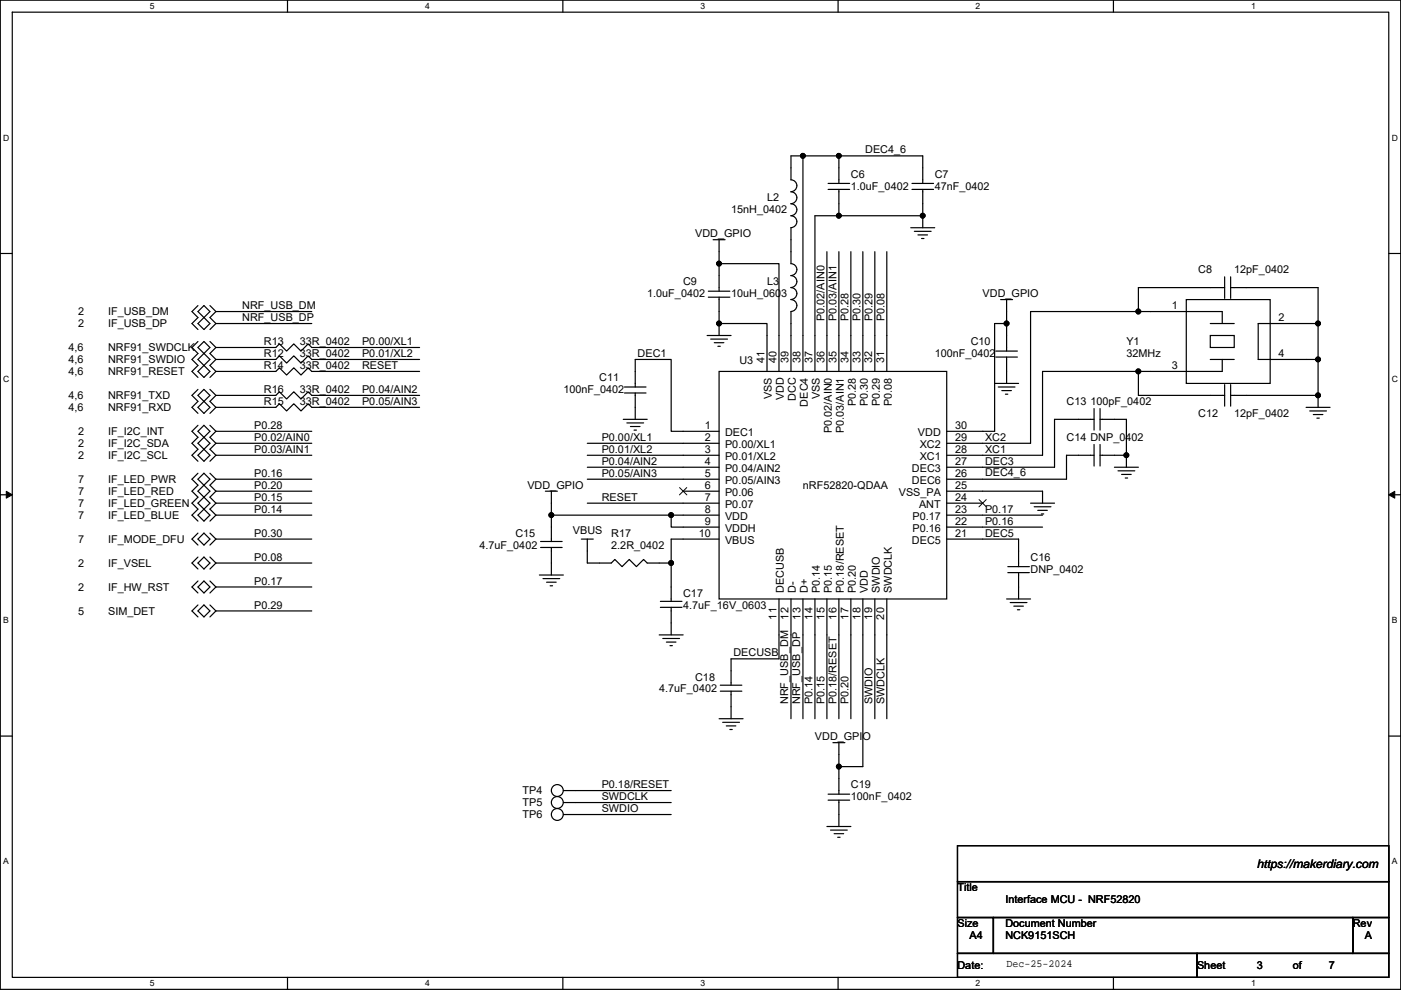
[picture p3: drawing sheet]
<svg xmlns="http://www.w3.org/2000/svg" width="297mm" height="210mm" viewBox="0 0 297 210" stroke-linecap="round" stroke-linejoin="round" font-family="sans-serif">
<path d="M.1 0h296.9v209.8h-296.9zM2.6 2.6h291.8v204.7h-291.8z" fill="none" stroke="#000" stroke-width=".25"/>
<g fill="#fff">
<path d="M31.8 .3h1v2h-1z"/>
<path d="M31.8 207.6h1v2h-1z"/>
</g>
<path d="M61 0v2.6M61 207.3v2.5" fill="none" stroke="#000" stroke-width=".25"/>
<g fill="#fff">
<path d="M90.1 .3h1v2h-1z"/>
<path d="M90.1 207.6h1v2h-1z"/>
</g>
<path d="M119.3 0v2.6M119.3 207.3v2.5" fill="none" stroke="#000" stroke-width=".25"/>
<g fill="#fff">
<path d="M148.5 .3h1v2h-1z"/>
<path d="M148.5 207.6h1v2h-1z"/>
</g>
<path d="M177.7 0v2.6M177.7 207.3v2.5" fill="none" stroke="#000" stroke-width=".25"/>
<g fill="#fff">
<path d="M206.9 .3h1v2h-1z"/>
<path d="M206.9 207.6h1v2h-1z"/>
</g>
<path d="M236.1 0v2.6M236.1 207.3v2.5" fill="none" stroke="#000" stroke-width=".25"/>
<g fill="#fff">
<path d="M265.2 .3h1v2h-1z"/>
<path d="M265.2 207.6h1v2h-1z"/>
<path d="M.7 28.2h1.3v2h-1.3z"/>
<path d="M295.1 28.2h1.3v2h-1.3z"/>
<path d="M.7 79.4h1.3v2h-1.3z"/>
<path d="M295.1 79.4h1.3v2h-1.3z"/>
</g>
<path d="M.1 53.8h2.5M294.4 53.8h2.6" fill="none" stroke="#000" stroke-width=".25"/>
<g fill="#fff">
<path d="M.7 130.5h1.2v2.1h-1.2z"/>
<path d="M295.1 130.5h1.2v2.1h-1.2z"/>
</g>
<path d="M.1 104.9h2.5M294.4 104.9h2.6" fill="none" stroke="#000" stroke-width=".25"/>
<path d="M1.3 104.2l1.3 .7-1.3 .8zM294.4 104.9l1.3-.7v1.5z" fill="#000" stroke="#000" stroke-width=".21"/>
<g fill="#fff">
<path d="M.7 181.7h1.2v2h-1.2z"/>
<path d="M295.1 181.7h1.2v2h-1.2z"/>
</g>
<g fill="none" stroke="#000" stroke-width=".25">
<path d="M167.7 38.1a1.26 1.26 0 0 1 1.2 1.3 1.26 1.26 0 0 1-1.2 1.3M170.2 33.1v45.7M170.2 33.1h7.7M170.2 33.1h-2.5v5M175.6 38.9h4.5M177.9 33.1v5.8M177.9 33.1h17.7v5.8M193.4 38.9h4.5M151.2 50.8h2.5M152.5 50.8v5.1M152.5 55.9v5.9M152.5 55.9h12.7v22.9"/>
<path d="M167.7 40.7a1.26 1.26 0 0 1 1.2 1.2 1.26 1.26 0 0 1-1.2 1.3 1.27 1.27 0 0 1 1.2 1.3 1.27 1.27 0 0 1-1.2 1.2 1.27 1.27 0 0 1 1.2 1.3 1.27 1.27 0 0 1-1.2 1.3M167.7 55.9a1.26 1.26 0 0 1 1.2 1.3 1.26 1.26 0 0 1-1.2 1.2 1.27 1.27 0 0 1 1.2 1.3 1.27 1.27 0 0 1-1.2 1.3M167.7 48.3v7.6M175.3 53.4v25.4M175.6 40.2h4.5M177.9 45.8h17.7M177.9 53.4v25.4M177.9 45.8h-5.1v33M177.9 40.2v5.6M180.4 53.4v25.4M182.9 53.4v25.4M185.5 53.4v25.4"/>
<path d="M188 53.4v25.4M193.1 48.3h5.1M193.4 40.2h4.5M193.9 49.1h3.5M194.6 49.8h2.1M195.4 50.6h.5M195.6 45.8v2.5M195.6 40.2v5.6M259.6 58.7v4.6M260.9 58.7v4.6M42 68.6l1.2-1.2 1.3 1.2-1.3 1.3zM42 64.8l-1.3 1.3 1.3 1.3-1.3 1.2 1.3 1.3"/>
<path d="M42 72.4l-1.3 1.3 1.3 1.3-1.3 1.2 1.3 1.3-1.3 1.3 1.3 1.3M43.2 64.8l1.3 1.3-1.3 1.3-1.2-1.3zM43.2 75l1.3 1.2-1.3 1.3M43.2 72.4l1.3 1.3-1.3 1.3-1.2-1.3zM43.2 75l-1.2 1.2 1.2 1.3M43.2 77.5l1.3 1.3-1.3 1.3-1.2-1.3zM44.5 64.8l1.3 1.3M44.5 72.4l1.3 1.3M45.8 66.1l-1.3 1.3 1.3 1.2M45.8 68.6l-1.3 1.3M45.8 73.7l-1.3 1.3 1.3 1.2M45.8 76.2l-1.3 1.3 1.3 1.3"/>
<path d="M45.8 78.8l-1.3 1.3M45.8 78.8h12.7l.7-.8 1.6 1.5 1.5-1.5 1.5 1.5 1.5-1.5 .8 .8h22.9M45.8 66.1h20.3M45.8 68.6h20.3M89 73.7h-22.9l-.8-.8-1.5 1.6-1.5-1.6-1.5 1.6-1.6-1.6-.7 .8h-12.7M89 76.2h-22.9l-.8-.7-1.5 1.5-1.5-1.5-1.5 1.5-1.6-1.5-.7 .7h-12.7M149.9 71.2h5.1M150.2 61.8h4.5M150.2 63h4.5M150.7 71.9h3.5M151.4 72.7h2.1M152.2 73.4h.5"/>
<path d="M152.5 68.6h10.1v10.2M152.5 68.6v2.6M152.5 78.8h48.2v48.2h-48.2zM152.5 63v5.6M167.7 61a1.26 1.26 0 0 1 1.2 1.3 1.26 1.26 0 0 1-1.2 1.2M167.7 63.5a1.26 1.26 0 0 1 1.2 1.3 1.26 1.26 0 0 1-1.2 1.3M167.7 66.1v12.7M211.1 74.5h4.6M211.1 75.7h4.6M212.2 63.5h2.5M213.4 63.5v11M213.4 75.7v5.6"/>
<path d="M213.4 68.6h-2.5v22.9h-10.2M241.4 78.8v5.1h18.2M241.4 78.8h-20.4v17.8h-20.3M241.4 66.1h-22.9v27.9h-17.8M251.5 63.5h17.8v17.8h-17.8zM256.6 68.6h5.1M256.6 76.2h5.1M256.6 71.2h5.1v2.5h-5.1zM259.1 76.2v2.6h-17.7M259.6 61h-18.2v5.1h17.7v2.5M260.9 61h18.6v7.6M279.5 68.6h-12.7v7.6h12.7"/>
<path d="M279.5 68.6v7.6M279.5 76.2v7.7M42 96.6l1.2-1.3 1.3 1.3-1.3 1.2zM42 86.4l1.2-1.3 1.3 1.3-1.3 1.3zM42 90.2l-1.3 1.3 1.3 1.3-1.3 1.2 1.3 1.3-1.3 1.3 1.3 1.2M42 82.6l-1.3 1.3 1.3 1.2-1.3 1.3 1.3 1.3M43.2 90.2l1.3 1.3-1.3 1.3-1.2-1.3zM43.2 92.8l1.3 1.2-1.3 1.3M43.2 82.6l1.3 1.3-1.3 1.2-1.2-1.2zM43.2 92.8l-1.2 1.2 1.2 1.3M44.5 90.2l1.3 1.3M44.5 82.6l1.3 1.3"/>
<path d="M45.8 91.5l-1.3 1.3 1.3 1.2M45.8 94l-1.3 1.3 1.3 1.3M45.8 96.6l-1.3 1.2M45.8 83.9l-1.3 1.2 1.3 1.3M45.8 86.4l-1.3 1.3M45.8 91.5h20.3M45.8 96.6h20.3M45.8 94h20.3M89 86.4h-22.9l-.8-.8-1.5 1.6-1.5-1.6-1.5 1.6-1.6-1.6-.7 .8h-12.7M89 83.9h-22.9l-.8-.8-1.5 1.5-1.5-1.5-1.5 1.5-1.6-1.5-.7 .8h-12.7M124.5 94h28M124.5 96.6h28"/>
<path d="M124.5 99.1h28M132.1 88.9h5.1M132.4 82.1h4.6M132.4 83.4h4.6M132.9 89.7h3.6M133.7 90.5h2M134.4 91.2h.5M134.7 82.1v-5.9h7.6v15.3h10.2M134.7 83.4v5.5M210.9 81.3h5.1M211.6 82.1h3.6M212.4 82.8h2"/>
<path d="M213.2 83.6h.5M232 96.6h-5.9v5h-25.4M232 88.9h-8.4v10.2h-22.9M232 94.3v4.5M232 86.7v4.5M233.2 94.3v4.5M233.2 86.7v4.5M233.2 96.6h5.6M233.2 88.9h5.6v7.7M236.3 99.1h5.1M237 99.9h3.6M238.8 96.6v2.5"/>
<path d="M259.6 81.6v4.5M260.9 81.6v4.5M260.9 83.9h18.6M276.9 86.4h5.1M277.7 87.2h3.5M278.4 87.9h2.1M279.2 88.7h.5M279.5 83.9v2.5M42 109.3l1.2-1.3 1.3 1.3-1.3 1.2zM42 113.1l-1.3 1.2 1.3 1.3M42 100.4l-1.3 1.2 1.3 1.3-1.3 1.3 1.3 1.3-1.3 1.2 1.3 1.3-1.3 1.3 1.3 1.2M42 118.2l-1.3 1.2 1.3 1.3"/>
<path d="M43.2 113.1l1.3 1.2-1.3 1.3-1.2-1.3zM43.2 100.4l1.3 1.2-1.3 1.3-1.2-1.3zM43.2 102.9l1.3 1.3-1.3 1.3M43.2 105.5l1.3 1.2-1.3 1.3M43.2 118.2l1.3 1.2-1.3 1.3-1.2-1.3zM43.2 102.9l-1.2 1.3 1.2 1.3M43.2 105.5l-1.2 1.2 1.2 1.3M44.5 113.1l1.3 1.2M44.5 100.4l1.3 1.2M44.5 118.2l1.3 1.2M45.8 114.3l-1.3 1.3M45.8 101.6l-1.3 1.3 1.3 1.3"/>
<path d="M45.8 104.2l-1.3 1.3 1.3 1.2M45.8 106.7l-1.3 1.3 1.3 1.3M45.8 109.3l-1.3 1.2M45.8 119.4l-1.3 1.3M45.8 114.3h20.3M45.8 101.6h20.3M45.8 104.2h20.3M45.8 106.7h20.3M45.8 109.3h20.3M45.8 119.4h20.3M114.6 116.1h4.6M114.6 114.9h4.6"/>
<path d="M115.6 104.2h2.6M116.9 109.3v5.6M116.9 116.1v5.9M116.9 104.2v5.1h25.4M123.3 114.3h2.5M124.5 114.3v5.1h5.1l.8-.7 1.5 1.5 1.5-1.5 1.5 1.5 1.6-1.5 .7 .7h5.1M124.5 101.6h28M124.5 106.7h28M142.3 119.4v8.2M142.3 109.3h10.2M142.3 109.3v2.5h10.2M144.8 104.2h7.7"/>
<path d="M152.5 114.3h-10.2v5.1M200.7 114.3h15.3v5.9M200.7 111.8h20.3M200.7 109.3h20.3M200.7 106.7h7.6M200.7 104.2h20.3v2.5M218.5 106.7h5.1M219.3 107.5h3.5M220 108.2h2.1M220.8 109h.5M237.8 100.6h2M238.6 101.4h.5"/>
<path d="M42 128.3l-1.3 1.3 1.3 1.3M42 123.2l-1.3 1.3 1.3 1.3M43.2 128.3l1.3 1.3-1.3 1.3-1.2-1.3zM43.2 123.2l1.3 1.3-1.3 1.3-1.2-1.3zM44.5 128.3l1.3 1.3M44.5 123.2l1.3 1.3M45.8 129.6l-1.3 1.3M45.8 124.5l-1.3 1.3M45.8 124.5h20.3M45.8 129.6h20.3M114.4 122h5M115.1 122.7h3.6"/>
<path d="M115.9 123.5h2M116.6 124.2h.6M139.8 134.7h5M140 128.8h4.6M140 127.6h4.6M140.5 135.4h3.6M141.3 136.2h2M142 136.9h.6M142.3 128.8v5.9M165.2 127v12.7h-10.2v5.6M167.7 127v25.4M170.2 127v25.4"/>
<path d="M172.8 127v25.4M175.3 127v25.4M177.9 127v25.4M180.4 127v25.4M182.9 127v35.6h-5M185.5 127v25.4M188 127v25.4M213.4 127h5.1M213.7 120.2h4.5M213.7 121.5h4.5M214.2 127.8h3.5M214.9 128.6h2.1"/>
<path d="M215.7 129.3h.5M216 121.5v5.5M.1 156.1h2.5M152.5 152.4h5M152.7 146.6h4.6M152.7 145.3h4.6M153.2 153.2h3.6M154 154h2M154.7 154.7h.6M155 146.6v5.8M176.6 157.5h2.5M177.9 157.5v5.1"/>
<path d="M294.4 156.1h2.6M119.4 167.7h22.9M119.4 170.2h22.9M119.4 172.8h22.9M175.3 175.3h5.1M175.6 168.4h4.5M175.6 169.7h4.5M176.1 176.1h3.5M176.8 176.8h2.1M177.6 177.6h.5M177.9 169.7v5.6M177.9 162.6v5.8"/>
<path d="M203 179.4h91.4v7.6h-91.4zM203 187h91.4v7.6h-91.4zM203 194.6h7.6v7.6h-7.6zM210.6 194.6h76.2v7.6h-76.2zM286.8 194.6h7.6v7.6h-7.6zM203 202.2h50.8v5.1h-50.8zM253.8 202.2h40.6v5.1h-40.6z"/>
<circle cx="118.2" cy="172.7" r="1.26"/>
<circle cx="118.2" cy="170.2" r="1.26"/>
<circle cx="118.2" cy="167.7" r="1.26"/>
</g>
<path d="M144.1 103.4l1.5 1.6M145.6 103.4l-1.5 1.6M207.6 106l1.5 1.5M209.1 106l-1.5 1.5" fill="none" stroke="#000" stroke-width=".21"/>
<g fill="#000" stroke="#000" stroke-width=".25">
<circle cx="170.2" cy="33" r=".5"/>
<circle cx="177.8" cy="33" r=".5"/>
<circle cx="152.4" cy="55.9" r=".5"/>
<circle cx="177.8" cy="45.7" r=".5"/>
<circle cx="195.6" cy="45.7" r=".5"/>
<circle cx="152.4" cy="68.6" r=".5"/>
<circle cx="213.4" cy="68.6" r=".5"/>
<circle cx="241.3" cy="78.8" r=".5"/>
<circle cx="241.3" cy="66.1" r=".5"/>
<circle cx="279.4" cy="76.2" r=".5"/>
<circle cx="279.4" cy="68.6" r=".5"/>
<circle cx="238.8" cy="96.5" r=".5"/>
<circle cx="279.4" cy="83.8" r=".5"/>
<circle cx="116.9" cy="109.2" r=".5"/>
<circle cx="142.3" cy="109.2" r=".5"/>
<circle cx="142.3" cy="119.4" r=".5"/>
<circle cx="177.8" cy="162.6" r=".5"/>
</g>
<text font-size="2.5" x="266.5" y="184.2">https://makerdiary.com</text>
<g font-size="2.3">
<text x="183.4" y="32.4">DEC4_6</text>
<text x="180.4" y="37.7">C6</text>
<text x="180.4" y="40.2">1.0uF_0402</text>
<text x="198.2" y="37.7">C7</text>
<text x="198.2" y="40.2">47nF_0402</text>
<text x="155" y="45.3">15nH_0402</text>
<text x="162.6" y="42.7">L2</text>
<text x="147.4" y="50.4">VDD_GPIO</text>
<text x="254.1" y="58">C8</text>
<text x="261.7" y="58">12pF_0402</text>
<text x="51.4" y="65.5">NRF_USB_DM</text>
<text x="137.2" y="63.1">1.0uF_0402</text>
<text x="144.8" y="60.5">C9</text>
<text x="155" y="63.1">10uH_0603</text>
<text x="162.6" y="60.5">L3</text>
<text x="208.3" y="63.1">VDD_GPIO</text>
<text x="248.5" y="65.6">1</text>
<text x="16.6" y="66.9">2</text>
<text x="16.6" y="69.4">2</text>
<text x="22.9" y="66.9">IF_USB_DM</text>
<text x="22.9" y="69.4">IF_USB_DP</text>
<text x="51.4" y="68">NRF_USB_DP</text>
<text x="174.8" y="68.1" transform="rotate(-90 174.8 68.1)">P0.02/AIN0</text>
<text x="177.4" y="68.1" transform="rotate(-90 177.4 68.1)">P0.03/AIN1</text>
<text x="179.9" y="68.1" transform="rotate(-90 179.9 68.1)">P0.28</text>
<text x="182.4" y="68.1" transform="rotate(-90 182.4 68.1)">P0.30</text>
<text x="185" y="68.1" transform="rotate(-90 185 68.1)">P0.29</text>
<text x="187.5" y="68.1" transform="rotate(-90 187.5 68.1)">P0.08</text>
<text x="271.1" y="68.1">2</text>
<text x="14.5" y="77">4,6</text>
<text x="14.5" y="74.5">4,6</text>
<text x="22.9" y="77">NRF91_SWDIO</text>
<text x="22.9" y="74.5">NRF91_SWDCLK</text>
<text x="55.9" y="73.2">R13</text>
<text x="55.9" y="75.8">R12</text>
<text x="63.6" y="73.2">33R_0402</text>
<text x="63.6" y="75.8">33R_0402</text>
<text x="76.8" y="75.7">P0.01/XL2</text>
<text x="76.8" y="73.2">P0.00/XL1</text>
<text x="135.2" y="75.7">DEC1</text>
<text x="156.8" y="77.3">U3</text>
<text x="162.1" y="77" transform="rotate(-90 162.1 77)">41</text>
<text x="164.6" y="77" transform="rotate(-90 164.6 77)">40</text>
<text x="167.2" y="77" transform="rotate(-90 167.2 77)">39</text>
<text x="169.7" y="77" transform="rotate(-90 169.7 77)">38</text>
<text x="172.3" y="77" transform="rotate(-90 172.3 77)">37</text>
<text x="174.8" y="77" transform="rotate(-90 174.8 77)">36</text>
<text x="177.3" y="77" transform="rotate(-90 177.3 77)">35</text>
<text x="179.9" y="77" transform="rotate(-90 179.9 77)">34</text>
<text x="182.4" y="77" transform="rotate(-90 182.4 77)">33</text>
<text x="185" y="77" transform="rotate(-90 185 77)">32</text>
<text x="187.5" y="77" transform="rotate(-90 187.5 77)">31</text>
<text x="198.2" y="75.8">100nF_0402</text>
<text x="205.8" y="73.2">C10</text>
<text x="238.8" y="73.2">Y1</text>
<text x="238.8" y="75.8">32MHz</text>
<text x="271.1" y="75.7">4</text>
<text x="14.5" y="79.6">4,6</text>
<text x="22.9" y="79.6">NRF91_RESET</text>
<text x="55.9" y="78.3">R14</text>
<text x="55.9" y="83.4">R16</text>
<text x="63.6" y="78.3">33R_0402</text>
<text x="63.6" y="83.4">33R_0402</text>
<text x="76.8" y="78.3">RESET</text>
<text x="76.8" y="83.4">P0.04/AIN2</text>
<text x="119.4" y="83.4">100nF_0402</text>
<text x="127.1" y="80.8">C11</text>
<text x="248.5" y="78.3">3</text>
<text x="14.5" y="87.2">4,6</text>
<text x="14.5" y="84.6">4,6</text>
<text x="22.9" y="87.2">NRF91_RXD</text>
<text x="22.9" y="84.6">NRF91_TXD</text>
<text x="55.9" y="85.9">R15</text>
<text x="63.6" y="85.9">33R_0402</text>
<text x="76.8" y="85.9">P0.05/AIN3</text>
<text x="163.7" y="84.7" transform="rotate(-90 163.7 84.7)">VSS</text>
<text x="166.2" y="84.9" transform="rotate(-90 166.2 84.9)">VDD</text>
<text x="168.8" y="85.1" transform="rotate(-90 168.8 85.1)">DCC</text>
<text x="171.3" y="86.2" transform="rotate(-90 171.3 86.2)">DEC4</text>
<text x="173.8" y="84.7" transform="rotate(-90 173.8 84.7)">VSS</text>
<text x="181.5" y="86.1" transform="rotate(-90 181.5 86.1)">P0.28</text>
<text x="184" y="86.1" transform="rotate(-90 184 86.1)">P0.30</text>
<text x="186.5" y="86.1" transform="rotate(-90 186.5 86.1)">P0.29</text>
<text x="189.1" y="86.1" transform="rotate(-90 189.1 86.1)">P0.08</text>
<text x="226.1" y="85.9">C13 100pF_0402</text>
<text x="254.1" y="88.5">C12</text>
<text x="261.7" y="88.5">12pF_0402</text>
<text x="16.6" y="92.3">2</text>
<text x="16.6" y="94.8">2</text>
<text x="22.9" y="92.3">IF_I2C_INT</text>
<text x="22.9" y="94.8">IF_I2C_SDA</text>
<text x="53.9" y="91">P0.28</text>
<text x="53.9" y="93.5">P0.02/AIN0</text>
<text x="127.6" y="93.5">P0.00/XL1</text>
<text x="149.4" y="91">1</text>
<text x="149.4" y="93.5">2</text>
<text x="153.7" y="92.5">DEC1</text>
<text x="153.7" y="95.1">P0.00/XL1</text>
<text x="176.4" y="91.9" transform="rotate(-90 176.4 91.9)">P0.02/AIN0</text>
<text x="178.9" y="91.9" transform="rotate(-90 178.9 91.9)">P0.03/AIN1</text>
<text x="194.6" y="92.5">VDD</text>
<text x="195" y="95.1">XC2</text>
<text x="202.5" y="91">30</text>
<text x="202.5" y="93.5">29</text>
<text x="208.8" y="93.5">XC2</text>
<text x="226.1" y="93.5">C14 DNP_0402</text>
<text x="16.6" y="97.3">2</text>
<text x="22.9" y="97.3">IF_I2C_SCL</text>
<text x="53.9" y="101.1">P0.16</text>
<text x="53.9" y="96.1">P0.03/AIN1</text>
<text x="127.6" y="96.1">P0.01/XL2</text>
<text x="127.6" y="98.6">P0.04/AIN2</text>
<text x="127.6" y="101.1">P0.05/AIN3</text>
<text x="149.4" y="96">3</text>
<text x="149.4" y="98.6">4</text>
<text x="149.4" y="101.1">5</text>
<text x="153.7" y="97.6">P0.01/XL2</text>
<text x="153.7" y="100.1">P0.04/AIN2</text>
<text x="193.4" y="100.1">DEC3</text>
<text x="195" y="97.6">XC1</text>
<text x="202.5" y="101.1">26</text>
<text x="202.5" y="98.6">27</text>
<text x="202.5" y="96">28</text>
<text x="208.8" y="101">DEC4_6</text>
<text x="208.8" y="98.6">DEC3</text>
<text x="208.8" y="96.1">XC1</text>
<text x="16.6" y="102.4">7</text>
<text x="16.6" y="105">7</text>
<text x="16.6" y="107.5">7</text>
<text x="22.9" y="102.4">IF_LED_PWR</text>
<text x="22.9" y="105">IF_LED_RED</text>
<text x="22.9" y="107.5">IF_LED_GREEN</text>
<text x="53.9" y="103.7">P0.20</text>
<text x="53.9" y="106.2">P0.15</text>
<text x="111.8" y="103.7">VDD_GPIO</text>
<text x="127.6" y="106.2">RESET</text>
<text x="149.4" y="103.7">6</text>
<text x="149.4" y="106.2">7</text>
<text x="153.7" y="102.7">P0.05/AIN3</text>
<text x="153.7" y="105.2">P0.06</text>
<text x="153.7" y="107.8">P0.07</text>
<text x="170.2" y="103.7">nRF52820-QDAA</text>
<text x="190.6" y="105.2">VSS_PA</text>
<text x="193.4" y="102.7">DEC6</text>
<text x="194.9" y="107.8">ANT</text>
<text x="202.5" y="103.7">25</text>
<text x="202.5" y="106.2">24</text>
<text x="16.6" y="110">7</text>
<text x="22.9" y="110">IF_LED_BLUE</text>
<text x="53.9" y="113.8">P0.30</text>
<text x="53.9" y="108.8">P0.14</text>
<text x="109.3" y="113.9">C15</text>
<text x="121.5" y="113.3">VBUS</text>
<text x="129.6" y="113.9">R17</text>
<text x="148.1" y="113.8">10</text>
<text x="149.4" y="108.7">8</text>
<text x="149.4" y="111.3">9</text>
<text x="153.7" y="110.3">VDD</text>
<text x="153.7" y="112.8">VDDH</text>
<text x="193.5" y="112.8">P0.16</text>
<text x="193.5" y="110.3">P0.17</text>
<text x="202.5" y="111.3">22</text>
<text x="202.5" y="108.7">23</text>
<text x="202.5" y="113.8">21</text>
<text x="208.8" y="113.8">DEC5</text>
<text x="208.8" y="111.3">P0.16</text>
<text x="208.8" y="108.8">P0.17</text>
<text x="16.6" y="115.1">7</text>
<text x="22.9" y="115.1">IF_MODE_DFU</text>
<text x="53.9" y="118.9">P0.08</text>
<text x="101.7" y="116.4">4.7uF_0402</text>
<text x="129.6" y="116.4">2.2R_0402</text>
<text x="153.7" y="115.4">VBUS</text>
<text x="193.4" y="115.4">DEC5</text>
<text x="218.5" y="118.9">C16</text>
<text x="16.6" y="125.3">2</text>
<text x="16.6" y="120.2">2</text>
<text x="22.9" y="125.3">IF_HW_RST</text>
<text x="22.9" y="120.2">IF_VSEL</text>
<text x="53.9" y="124">P0.17</text>
<text x="166.2" y="125.8" transform="rotate(-90 166.2 125.8)">DECUSB</text>
<text x="168.8" y="125.8" transform="rotate(-90 168.8 125.8)">D-</text>
<text x="171.3" y="125.8" transform="rotate(-90 171.3 125.8)">D+</text>
<text x="173.8" y="125.8" transform="rotate(-90 173.8 125.8)">P0.14</text>
<text x="176.4" y="125.8" transform="rotate(-90 176.4 125.8)">P0.15</text>
<text x="178.9" y="125.8" transform="rotate(-90 178.9 125.8)">P0.18/RESET</text>
<text x="181.5" y="125.8" transform="rotate(-90 181.5 125.8)">P0.20</text>
<text x="184" y="125.8" transform="rotate(-90 184 125.8)">VDD</text>
<text x="186.5" y="125.8" transform="rotate(-90 186.5 125.8)">SWDIO</text>
<text x="189.1" y="125.8" transform="rotate(-90 189.1 125.8)">SWDCLK</text>
<text x="218.5" y="121.5">DNP_0402</text>
<text x="16.6" y="130.4">5</text>
<text x="22.9" y="130.4">SIM_DET</text>
<text x="53.9" y="129.1">P0.29</text>
<text x="144.8" y="126.6">C17</text>
<text x="144.8" y="129.1">4.7uF_16V_0603</text>
<text x="164.6" y="131.4" transform="rotate(-90 164.6 131.4)">11</text>
<text x="167.2" y="131.4" transform="rotate(-90 167.2 131.4)">12</text>
<text x="169.7" y="131.4" transform="rotate(-90 169.7 131.4)">13</text>
<text x="172.3" y="131.4" transform="rotate(-90 172.3 131.4)">14</text>
<text x="174.8" y="131.4" transform="rotate(-90 174.8 131.4)">15</text>
<text x="177.3" y="131.4" transform="rotate(-90 177.3 131.4)">16</text>
<text x="179.9" y="131.4" transform="rotate(-90 179.9 131.4)">17</text>
<text x="182.4" y="131.4" transform="rotate(-90 182.4 131.4)">18</text>
<text x="185" y="131.4" transform="rotate(-90 185 131.4)">19</text>
<text x="187.5" y="131.4" transform="rotate(-90 187.5 131.4)">20</text>
<text x="155.5" y="139.2">DECUSB</text>
<text x="139.8" y="146.9">4.7uF_0402</text>
<text x="147.4" y="144.3">C18</text>
<text x="167.1" y="149.4" transform="rotate(-90 167.1 149.4)">NRF_USB_DM</text>
<text x="169.6" y="149.4" transform="rotate(-90 169.6 149.4)">NRF_USB_DP</text>
<text x="172.3" y="149.4" transform="rotate(-90 172.3 149.4)">P0.14</text>
<text x="174.8" y="149.4" transform="rotate(-90 174.8 149.4)">P0.15</text>
<text x="177.4" y="149.4" transform="rotate(-90 177.4 149.4)">P0.18/RESET</text>
<text x="179.9" y="149.4" transform="rotate(-90 179.9 149.4)">P0.20</text>
<text x="185" y="149.4" transform="rotate(-90 185 149.4)">SWDIO</text>
<text x="187.5" y="149.4" transform="rotate(-90 187.5 149.4)">SWDCLK</text>
<text x="172.8" y="157">VDD_GPIO</text>
<text x="127.6" y="167.2">P0.18/RESET</text>
<text x="180.4" y="167.2">C19</text>
<text x="110.8" y="168.5">TP4</text>
<text x="110.8" y="171">TP5</text>
<text x="110.8" y="173.5">TP6</text>
<text x="127.6" y="169.7">SWDCLK</text>
<text x="127.6" y="172.3">SWDIO</text>
<text x="180.4" y="169.7">100nF_0402</text>
<text x="203" y="189">Title</text>
<text x="213.2" y="191.6">Interface MCU - NRF52820</text>
<text x="203" y="196.7">Size</text>
<text x="213.2" y="196.7">Document Number</text>
<text x="286.8" y="196.7">Rev</text>
<text x="205.5" y="199.2">A4</text>
<text x="213.2" y="199.2">NCK9151SCH</text>
<text x="289.4" y="199.2">A</text>
<text x="203" y="205.5">Date:</text>
<text x="213.4" y="205.1">Dec-25-2024</text>
<text x="253.8" y="205.5">Sheet</text>
<text x="266.5" y="205.5">3</text>
<text x="274.1" y="205.5">of</text>
<text x="281.7" y="205.5">7</text>
</g>
<g font-size="1.8">
<text x="31.8" y="1.9">5</text>
<text x="90.1" y="1.9">4</text>
<text x="148.5" y="1.9">3</text>
<text x="206.9" y="1.9">2</text>
<text x="265.2" y="1.9">1</text>
<text x=".7" y="29.8">D</text>
<text x="295.1" y="29.8">D</text>
<text x=".7" y="81">C</text>
<text x="295.1" y="81">C</text>
<text x=".7" y="132.2">B</text>
<text x="295.1" y="132.2">B</text>
<text x=".7" y="183.3">A</text>
<text x="295.1" y="183.3">A</text>
<text x="31.8" y="209.2">5</text>
<text x="90.1" y="209.2">4</text>
<text x="148.5" y="209.2">3</text>
<text x="206.9" y="209.2">2</text>
<text x="265.2" y="209.2">1</text>
</g>
</svg>
